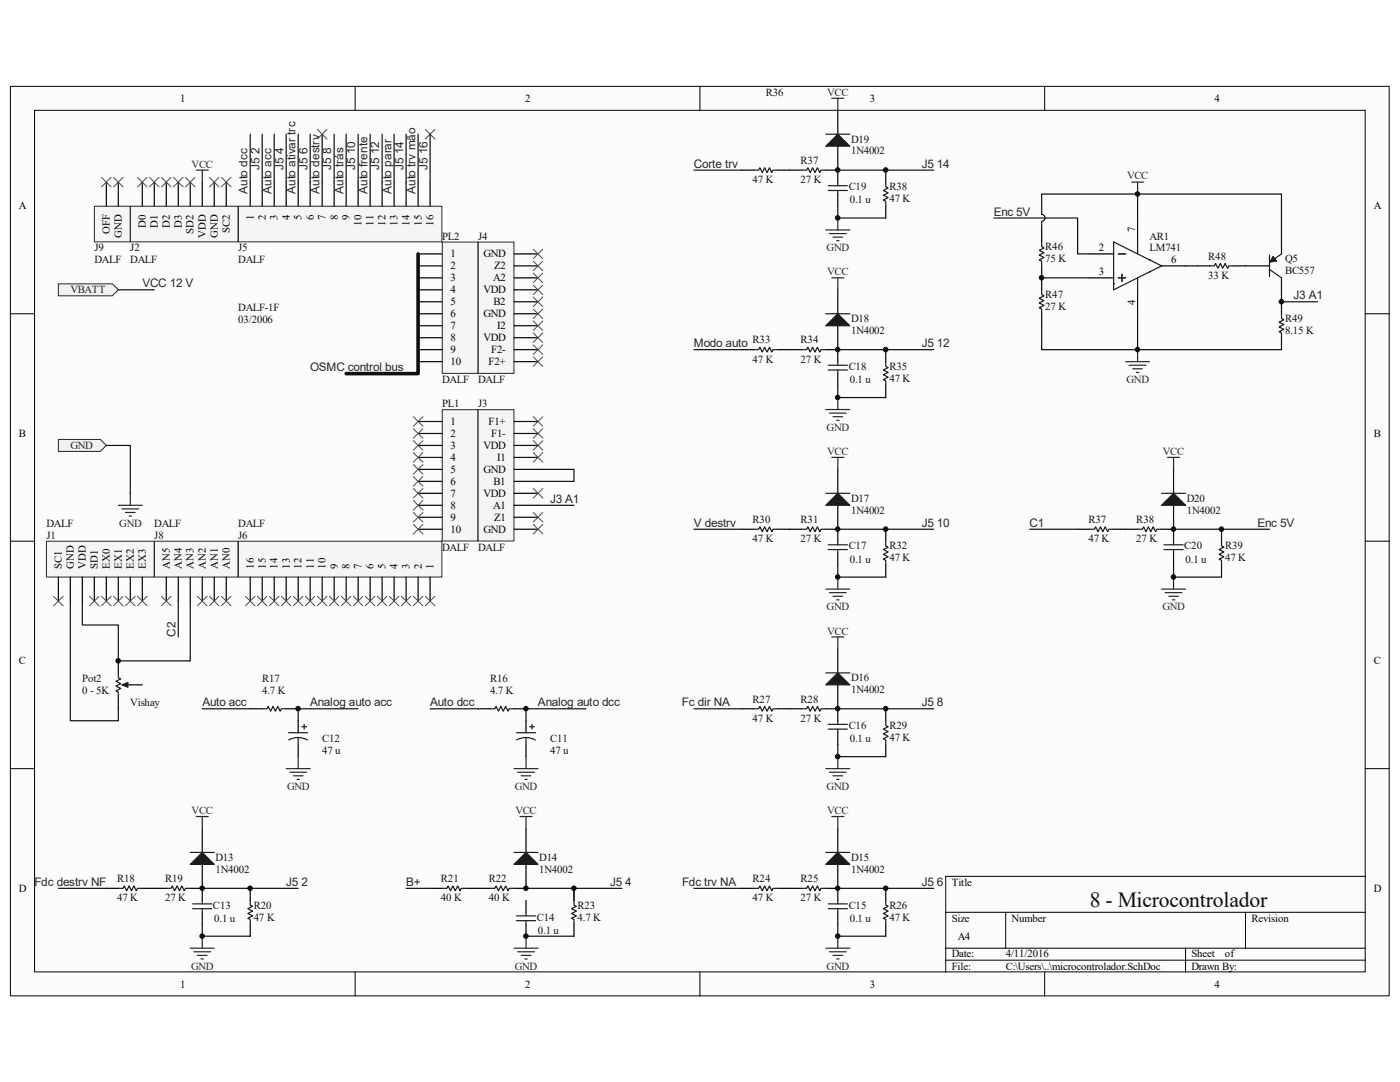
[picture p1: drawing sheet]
<svg xmlns="http://www.w3.org/2000/svg" width="279mm" height="216mm" viewBox="0 0 279 216" stroke-linecap="round" stroke-linejoin="round" font-family="sans-serif">
<path d="M2.1 17.3h275.1v181.4h-275.1z" fill="#fcfcfc"/>
<path d="M2.1 17.2h275.1v181.5h-275.1z" fill="none" stroke="#000" stroke-width=".2"/>
<path d="M6.9 22.1h265.6v171.8h-265.6z" fill="#fcfcfc"/>
<g fill="none" stroke="#000" stroke-width=".2">
<path d="M70.9 17.2v4.8M139.7 17.2v4.8M208.5 17.2v4.8M6.9 22h265.6v171.9h-265.6zM2.1 62.6h4.8M272.5 62.6h4.8M2.1 108h4.8M272.5 108h4.8M2.1 153.4h4.8M272.5 153.4h4.8M272.5 174.9h-83.8v19.1M70.9 194v4.8"/>
<path d="M139.7 194v4.8M188.7 182h83.8M188.7 189.2h83.8M188.7 191.6h83.8M200.7 182v7.2M208.5 194v4.8M236.6 189.2v4.8M248.6 182v7.2"/>
</g>
<g fill="none" stroke="#000" stroke-width=".24">
<path d="M167.2 129.5v4.8M167.2 136.7v7.1M148.1 141.4h2.4M155.2 141.4h4.8M164.8 141.4h2.4M167.2 146.2v2.4M176.8 141.4v2.4M176.8 148.6v2.4M85.8 177.3h2.4M93 177.3h4.8M105 172.5v4.8h-2.4M105 165.3v4.8"/>
<path d="M114.6 177.3v2.3M148.1 177.3h2.4M155.2 177.3h4.8M164.8 177.3h2.4M167.2 165.3v4.8M167.2 172.5v7.1M176.8 177.3v2.3M114.6 184.4v2.4M167.2 182v2.4M176.8 184.4v2.4"/>
</g>
<g fill="none" stroke="#1c1c1c" stroke-width=".24">
<path d="M164.8 134.3h4.8M150.5 141.4h.9l.2-.4 .5 .9 .5-.9 .5 .9 .5-.9 .4 .9 .3-.5h.9M160 141.4h1l.2-.4 .5 .9 .5-.9 .5 .9 .4-.9 .5 .9 .3-.5h.9M165.3 144.5h3.8M165.3 145.5h3.8M167.2 143.8v.7M167.2 145.5v.7M176.8 143.8v1l.5 .2-1 .5 1 .5-1 .4 1 .5-1 .5 .5 .2v1M88.2 177.3h1l.2-.5 .5 .9 .5-.9 .5 .9 .4-.9 .5 .9 .3-.4h.9M97.8 177.3h1l.2-.5 .5 .9 .5-.9 .4 .9 .5-.9 .5 .9 .2-.4h1M102.6 170.1h4.8M114.6 179.6v1l.4 .2-.9 .5 .9 .5-.9 .5 .9 .5-.9 .4 .5 .3v.9"/>
<path d="M150.5 177.3h.9l.2-.5 .5 .9 .5-.9 .5 .9 .5-.9 .4 .9 .3-.4h.9M160 177.3h1l.2-.5 .5 .9 .5-.9 .5 .9 .4-.9 .5 .9 .3-.4h.9M164.8 170.1h4.8M167.2 179.6v.8M176.8 179.6v1l.5 .2-1 .5 1 .5-1 .5 1 .5-1 .4 .5 .3v.9M165.3 180.4h3.8M165.3 181.3h3.8M167.2 181.3v.7"/>
</g>
<g fill="#1c1c1c" stroke="#1c1c1c" stroke-width=".24">
<path d="M164.8 172.5l2.4-2.4 2.4 2.4z"/>
<path d="M164.8 136.7l2.4-2.4 2.4 2.4z"/>
<path d="M102.6 172.5l2.4-2.4 2.4 2.4z"/>
</g>
<g fill="none" stroke="#262626" stroke-width=".24">
<path d="M166 127.1h2.4M167.2 127.1v2.4M164.8 153.4h4.8M165.5 154.1h3.4M166.2 154.8h2M167 155.5h.4M167.2 151v2.4M103.8 162.9h2.4M105 162.9v2.4M166 162.9h2.4M167.2 162.9v2.4M102.6 189.2h4.8"/>
<path d="M103.3 189.9h3.4M104 190.6h1.9M104.7 191.3h.5M105 186.8v2.4M164.8 189.2h4.8M165.5 189.9h3.4M166.2 190.6h2M167 191.3h.4M167.2 186.8v2.4"/>
</g>
<path d="M167.2 148.6v2.4h9.6M105 177.3h19.1M114.6 177.3v2.3M167.2 177.3h19.1M105 186.8h9.6M167.2 184.4v2.4h9.6" fill="none" stroke="#0e0e0e" stroke-width=".24"/>
<path d="M47.6 41.2h40.6v7.1h-40.6z" fill="#f5f5f5"/>
<path d="M47.6 41.1h40.6v7.2h-40.6z" fill="none" stroke="#262626" stroke-width=".2"/>
<g fill="none" stroke="#000" stroke-width=".24">
<path d="M49.9 36.3v4.8M52.3 36.3v4.8M54.7 36.3v4.8M57.1 36.3v4.8M59.5 36.3v4.8M61.9 36.3v4.8M64.3 36.3v4.8M66.7 36.3v4.8M69.1 36.3v4.8M71.5 36.3v4.8M73.9 36.3v4.8M76.3 36.3v4.8"/>
<path d="M78.7 36.3v4.8M81 36.3v4.8M83.4 36.3v4.8M85.8 36.3v4.8"/>
</g>
<path d="M88.3 81.8h7.1v26.1h-7.1z" fill="#f5f5f5"/>
<path d="M88.3 81.7h7.1v26.2h-7.1z" fill="none" stroke="#262626" stroke-width=".2"/>
<path d="M83.4 84.1h4.8M83.4 86.5h4.8M83.4 88.9h4.8M83.4 91.3h4.8M83.4 93.7h4.8M83.4 96h4.8M83.4 98.4h4.8M83.4 100.8h4.8M83.4 103.2h4.8M83.4 105.6h4.8" fill="none" stroke="#000" stroke-width=".24"/>
<path d="M95.5 81.8h7.1v26.1h-7.1z" fill="#f5f5f5"/>
<path d="M95.4 81.7h7.2v26.2h-7.2z" fill="none" stroke="#262626" stroke-width=".2"/>
<path d="M102.6 98.4h4.8M102.6 96h4.8M102.6 93.7h4.8M102.6 91.3h4.8M102.6 88.9h4.8M102.6 86.5h4.8M102.6 84.1h4.8M102.6 105.6h4.8M102.6 103.2h4.8M102.6 100.8h4.8" fill="none" stroke="#000" stroke-width=".24"/>
<path d="M95.5 48.3h7.1v26.2h-7.1z" fill="#f5f5f5"/>
<path d="M95.4 48.3h7.2v26.2h-7.2z" fill="none" stroke="#262626" stroke-width=".2"/>
<path d="M102.6 50.7h4.8M102.6 53.1h4.8M102.6 55.4h4.8M102.6 57.8h4.8M102.6 60.2h4.8M102.6 62.6h4.8M102.6 65h4.8M102.6 67.4h4.8M102.6 69.8h4.8M102.6 72.2h4.8" fill="none" stroke="#000" stroke-width=".24"/>
<path d="M18.9 41.2h7.1v7.1h-7.1z" fill="#f5f5f5"/>
<path d="M18.8 41.1h7.2v7.2h-7.2z" fill="none" stroke="#262626" stroke-width=".2"/>
<path d="M21.2 36.3v4.8M23.6 36.3v4.8" fill="none" stroke="#000" stroke-width=".24"/>
<path d="M30.9 108h16.6v7.1h-16.6z" fill="#f5f5f5"/>
<path d="M30.8 108h16.7v7.1h-16.7z" fill="none" stroke="#262626" stroke-width=".2"/>
<path d="M33.2 115.2v4.7M35.6 115.2v4.7M38 115.2v4.7M40.4 115.2v4.7M42.8 115.2v4.7M45.2 115.2v4.7" fill="none" stroke="#000" stroke-width=".24"/>
<path d="M9.3 108h21.5v7.1h-21.5z" fill="#f5f5f5"/>
<path d="M9.3 108h21.5v7.1h-21.5z" fill="none" stroke="#262626" stroke-width=".2"/>
<path d="M11.6 115.2v4.7M14 115.2v4.7M16.4 115.2v4.7M18.8 115.2v4.7M21.2 115.2v4.7M23.6 115.2v4.7M26 115.2v4.7M28.4 115.2v4.7" fill="none" stroke="#000" stroke-width=".24"/>
<path d="M26.1 41.2h21.4v7.1h-21.4z" fill="#f5f5f5"/>
<path d="M26 41.1h21.5v7.2h-21.5z" fill="none" stroke="#262626" stroke-width=".2"/>
<path d="M28.4 36.3v4.8M30.8 36.3v4.8M33.2 36.3v4.8M35.6 36.3v4.8M38 36.3v4.8M40.4 36.3v4.8M42.8 36.3v4.8M45.2 36.3v4.8" fill="none" stroke="#000" stroke-width=".24"/>
<path d="M47.6 108h40.6v7.1h-40.6z" fill="#f5f5f5"/>
<path d="M47.6 108h40.6v7.1h-40.6z" fill="none" stroke="#262626" stroke-width=".2"/>
<g fill="none" stroke="#000" stroke-width=".24">
<path d="M49.9 115.2v4.7M52.3 115.2v4.7M54.7 115.2v4.7M57.1 115.2v4.7M59.5 115.2v4.7M61.9 115.2v4.7M64.3 115.2v4.7M66.7 115.2v4.7M69.1 115.2v4.7M71.5 115.2v4.7M73.9 115.2v4.7M76.3 115.2v4.7"/>
<path d="M78.7 115.2v4.7M81 115.2v4.7M83.4 115.2v4.7M85.8 115.2v4.7"/>
</g>
<path d="M88.3 48.3h7.1v26.2h-7.1z" fill="#f5f5f5"/>
<path d="M88.3 48.3h7.1v26.2h-7.1z" fill="none" stroke="#262626" stroke-width=".2"/>
<path d="M83.4 50.7h4.8M83.4 53.1h4.8M83.4 55.4h4.8M83.4 57.8h4.8M83.4 60.2h4.8M83.4 62.6h4.8M83.4 65h4.8M83.4 67.4h4.8M83.4 69.8h4.8M83.4 72.2h4.8" fill="none" stroke="#000" stroke-width=".24"/>
<g fill="#f0f0f0" stroke="#262626" stroke-width=".2">
<path d="M11.6 87.7h8.4l1.2 1.2-1.2 1.2h-8.4z" fill-rule="evenodd"/>
<path d="M11.6 56.6h10.8l1.2 1.2-1.2 1.2h-10.8z" fill-rule="evenodd"/>
</g>
<g fill="none" stroke="#4c4c4c" stroke-width=".2">
<path d="M20.3 35.4l1.9 1.9M22.2 35.4l-1.9 1.9M22.7 35.4l1.9 1.9M24.6 35.4l-1.9 1.9M27.4 35.4l2 1.9M29.4 35.4l-2 1.9M29.8 35.4l1.9 1.9M31.7 35.4l-1.9 1.9M32.2 35.4l1.9 1.9M34.1 35.4l-1.9 1.9M34.6 35.4l1.9 1.9M36.5 35.4l-1.9 1.9"/>
<path d="M37 35.4l1.9 1.9M38.9 35.4l-1.9 1.9M41.8 35.4l1.9 1.9M43.7 35.4l-1.9 1.9M44.2 35.4l1.9 1.9M46.1 35.4l-1.9 1.9M63.3 25.8l2 1.9M65.3 25.8l-2 1.9M84.9 25.8l1.9 1.9M86.8 25.8l-1.9 1.9M106.4 59.3l1.9 1.9M106.4 56.9l1.9 1.9"/>
<path d="M106.4 54.5l1.9 1.9M106.4 52.1l1.9 1.9M106.4 49.7l1.9 1.9M108.3 59.3l-1.9 1.9M108.3 56.9l-1.9 1.9M108.3 54.5l-1.9 1.9M108.3 52.1l-1.9 1.9M108.3 49.7l-1.9 1.9M106.4 71.2l1.9 1.9M106.4 68.8l1.9 1.9M106.4 66.4l1.9 1.9M106.4 64l1.9 2"/>
<path d="M106.4 61.7l1.9 1.9M108.3 71.2l-1.9 1.9M108.3 68.8l-1.9 1.9M108.3 66.4l-1.9 1.9M108.3 64l-1.9 2M108.3 61.7l-1.9 1.9M82.5 90.3l1.9 1.9M82.5 83.2l1.9 1.9M82.5 85.5l1.9 2M82.5 87.9l1.9 1.9M82.5 92.7l1.9 1.9M82.5 95.1l1.9 1.9"/>
<path d="M82.5 97.5l1.9 1.9M82.5 99.9l1.9 1.9M84.4 99.9l-1.9 1.9M84.4 83.2l-1.9 1.9M84.4 85.5l-1.9 2M84.4 87.9l-1.9 1.9M84.4 90.3l-1.9 1.9M84.4 92.7l-1.9 1.9M84.4 95.1l-1.9 1.9M84.4 97.5l-1.9 1.9M106.4 97.5l1.9 1.9M106.4 83.2l1.9 1.9"/>
<path d="M106.4 85.5l1.9 2M106.4 90.3l1.9 1.9M106.4 87.9l1.9 1.9M108.3 83.2l-1.9 1.9M108.3 85.5l-1.9 2M108.3 90.3l-1.9 1.9M108.3 87.9l-1.9 1.9M108.3 97.5l-1.9 1.9M10.7 119l1.9 1.9M12.6 119l-1.9 1.9M17.9 119l1.9 1.9M19.8 119l-1.9 1.9"/>
<path d="M20.3 119l1.9 1.9M22.2 119l-1.9 1.9M22.7 119l1.9 1.9M24.6 119l-1.9 1.9M25 119l2 1.9M27 119l-2 1.9M27.4 119l2 1.9M29.4 119l-2 1.9M32.2 119l1.9 1.9M34.1 119l-1.9 1.9M39.4 119l1.9 1.9M41.3 119l-1.9 1.9"/>
<path d="M41.8 119l1.9 1.9M43.7 119l-1.9 1.9M44.2 119l1.9 1.9M46.1 119l-1.9 1.9M49 119l1.9 1.9M50.9 119l-1.9 1.9M51.4 119l1.9 1.9M53.3 119l-1.9 1.9M53.8 119l1.9 1.9M55.7 119l-1.9 1.9M56.2 119l1.9 1.9M58.1 119l-1.9 1.9"/>
<path d="M58.6 119l1.9 1.9M60.5 119l-1.9 1.9M60.9 119l2 1.9M62.9 119l-2 1.9M63.3 119l2 1.9M65.3 119l-2 1.9M65.7 119l1.9 1.9M67.6 119l-1.9 1.9M68.1 119l1.9 1.9M70 119l-1.9 1.9M70.5 119l1.9 1.9M72.4 119l-1.9 1.9"/>
<path d="M72.9 119l1.9 1.9M74.8 119l-1.9 1.9M75.3 119l1.9 1.9M77.2 119l-1.9 1.9M77.7 119l1.9 1.9M79.6 119l-1.9 1.9M80.1 119l1.9 1.9M82 119l-1.9 1.9M82.5 119l1.9 1.9M82.5 102.3l1.9 1.9M82.5 104.6l1.9 2M84.4 102.3l-1.9 1.9"/>
<path d="M84.4 104.6l-1.9 2M84.4 119l-1.9 1.9M84.9 119l1.9 1.9M86.8 119l-1.9 1.9M106.4 102.3l1.9 1.9M106.4 104.6l1.9 2M108.3 102.3l-1.9 1.9M108.3 104.6l-1.9 2"/>
</g>
<g fill="none" stroke="#262626" stroke-width=".24">
<path d="M166 19.6h2.4M167.2 19.6v2.4M39.2 33.9h2.4M40.4 33.9v2.4M225.8 36.3h2.4M227 36.3v2.4M164.8 45.9h4.8M165.5 46.6h3.4M166 55.4h2.4M166.2 47.3h2M167 48h.4M167.2 43.5v2.4"/>
<path d="M167.2 55.4v2.4M167.2 79.3v2.4M224.6 72.2h4.8M225.4 72.9h3.3M226.1 73.6h1.9M226.8 74.3h.5M227 69.8v2.4M26 98.4v2.4M164.8 81.7h4.8M165.5 82.4h3.4M166 91.3h2.4M166.2 83.2h2"/>
<path d="M167 83.9h.4M167.2 91.3v2.4M233 91.3h2.4M234.2 91.3v2.4M23.6 100.8h4.8M24.3 101.5h3.4M25 102.3h2M25.8 103h.4M164.8 117.5h4.8M165.5 118.3h3.4M166.2 119h2M167 119.7h.4"/>
<path d="M167.2 115.2v2.3M231.8 117.5h4.8M232.5 118.3h3.4M233.3 119h1.9M234 119.7h.4M234.2 115.2v2.3M57.1 153.4h4.8M57.8 154.1h3.4M58.6 154.8h1.9M59.3 155.5h.4M59.5 151v2.4M102.6 153.4h4.8"/>
<path d="M103.3 154.1h3.4M104 154.8h1.9M104.7 155.5h.5M105 151v2.4M39.2 162.9h2.4M40.4 162.9v2.4M38 189.2h4.8M38.7 189.9h3.3M39.4 190.6h1.9M40.1 191.3h.5M40.4 186.8v2.4"/>
</g>
<path d="M83.4 50.7v23.9h-14.3" fill="none" stroke="#0e0e0e" stroke-width=".72"/>
<g fill="none" stroke="#0e0e0e" stroke-width=".24">
<path d="M49.9 26.8v9.5M52.3 26.8v9.5M54.7 26.8v9.5M57.1 26.8v9.5M59.5 26.8v9.5M61.9 26.8v9.5M64.3 26.8v9.5M66.7 26.8v9.5M69.1 26.8v9.5M71.5 26.8v9.5M73.9 26.8v9.5M76.3 26.8v9.5"/>
<path d="M78.7 26.8v9.5M81 26.8v9.5M83.4 26.8v9.5M85.8 26.8v9.5M138.5 33.9h9.6M167.2 33.9h19.1M227 38.7v4.8M23.6 57.8h7.2M167.2 41.1v2.4h9.6M198.3 43.5h16.8v7.2h2.4M207.9 44.2a.69 .69 0 0 0 .7-.7 .69 .69 0 0 0-.7-.7v-4.1h47.8v7.2M207.9 55.4h9.6"/>
<path d="M207.9 44.2v1.7M236.6 53.1h2.4M138.5 69.8h9.6M167.2 76.9v2.4h9.6M167.2 69.8h19.1M207.9 65v4.8h47.8M227 62.6v7.2M255.7 60.2h7.2M21.2 88.9h4.8v9.5M107.4 93.7h7.2v2.3h-7.2M14 119.9v23.9h9.6v-2.4M16.4 119.9v4.8h7.2v7.2h14.4v-12"/>
<path d="M35.6 119.9v7.2M107.4 100.8h7.2M138.5 105.6h9.6M167.2 112.8v2.4h9.6M167.2 105.6h19.1M205.5 105.6h9.6M234.2 112.8v2.4h9.6M234.2 105.6h19.2M40.4 141.4h9.5M71.5 141.4h-12v2.4M85.8 141.4h9.6M116.9 141.4h-11.9v2.4"/>
<path d="M138.5 141.4h9.6M167.2 141.4h19.1M11.6 177.3h9.6M40.4 177.3h19.1M81 177.3h4.8M138.5 177.3h9.6M40.4 184.4v2.4h9.5"/>
</g>
<g fill="none" stroke="#000" stroke-width=".24">
<path d="M148.1 33.9h2.4M155.2 33.9h4.8M164.8 33.9h2.4M167.2 22v4.8M167.2 29.2v7.1M167.2 38.7v2.4M176.8 33.9v2.4M167.2 57.8v4.8M176.8 41.1v2.4M207.9 45.9v2.4M207.9 53.1v4.7M217.5 50.7h4.7"/>
<path d="M217.5 55.4h4.7M227 43.5v4.8M227 57.8v4.8M231.8 53.1h4.8M239 53.1h2.4M246.2 53.1h7.2M255.7 45.9v4.8M255.7 55.4v7.2M148.1 69.8h2.4M155.2 69.8h4.8M164.8 69.8h2.4M167.2 65v7.2"/>
<path d="M167.2 74.6v2.3M176.8 69.8v2.4M176.8 76.9v2.4M207.9 62.6v2.4M255.7 67.4v2.4M167.2 93.7v4.7M234.2 93.7v4.7M148.1 105.6h2.4M155.2 105.6h4.8M164.8 105.6h2.4M167.2 100.8v7.2M167.2 110.4v2.4"/>
<path d="M176.8 105.6v2.4M176.8 112.8v2.4M215.1 105.6h2.4M222.2 105.6h4.8M231.8 105.6h2.4M234.2 100.8v7.2M234.2 110.4v2.4M243.8 105.6v2.4M243.8 112.8v2.4M23.6 131.9v2.4M23.6 139v2.4M26 136.7h2.4"/>
<path d="M49.9 141.4h2.4M57.1 141.4h2.4M59.5 143.8v2.4M59.5 148.6v2.4M95.4 141.4h2.4M102.6 141.4h2.4M105 143.8v2.4M105 148.6v2.4M21.2 177.3h2.4M28.4 177.3h4.8M38 177.3h2.4M40.4 165.3v4.8"/>
<path d="M40.4 172.5v7.1M49.9 177.3v2.3M105 179.6v2.4M40.4 182v2.4M49.9 184.4v2.4M105 184.4v2.4"/>
</g>
<g fill="none" stroke="#1c1c1c" stroke-width=".24">
<path d="M150.5 33.9h.9l.2-.4 .5 .9 .5-.9 .5 .9 .5-.9 .4 .9 .3-.5h.9M160 33.9h1l.2-.4 .5 .9 .5-.9 .5 .9 .4-.9 .5 .9 .3-.5h.9M164.8 26.8h4.8M165.3 37.1h3.8M165.3 38h3.8M167.2 36.3v.8M167.2 38v.7M176.8 36.3v1l.5 .2-1 .5 1 .5-1 .5 1 .4-1 .5 .5 .3v.9M207.9 48.3v.9l.5 .3-1 .4 1 .5-1 .5 1 .5-1 .5 .5 .2v1M207.9 57.8v1l.5 .2-1 .5 1 .5-1 .5 1 .4-1 .5 .5 .3v.9M222.2 56.6h.1M222.2 48.3l9.6 4.8-9.6 4.7z"/>
<path d="M223.2 50.7h1.4M223.2 55.4h1.4M223.9 54.7v1.5M227 48.3v2.4M227 55.4v2.4M229.4 51.9h.1M229.4 54.2h.1M241.4 53.1h.9l.3-.5 .5 .9 .4-.9 .5 .9 .5-.9 .5 .9 .2-.4h1M253.4 50.9v4.3M253.4 53.8l2.3 1.6M255.7 50.7l-1.6 1.2M150.5 69.8h.9l.2-.5 .5 1 .5-1 .5 1 .5-1 .4 1 .3-.5h.9"/>
<path d="M160 69.8h1l.2-.5 .5 1 .5-1 .5 1 .4-1 .5 1 .3-.5h.9M164.8 62.6h4.8M165.3 72.9h3.8M165.3 73.8h3.8M167.2 72.2v.7M167.2 73.8v.8M176.8 72.2v.9l.5 .3-1 .4 1 .5-1 .5 1 .5-1 .4 .5 .3v.9M255.7 62.6v1l.5 .2-.9 .5 .9 .5-.9 .4 .9 .5-.9 .5 .4 .2v1M164.8 98.4h4.8M231.8 98.4h4.8M150.5 105.6h.9l.2-.5 .5 1 .5-1 .5 1 .5-1 .4 1 .3-.5h.9M160 105.6h1l.2-.5 .5 1 .5-1 .5 1 .4-1 .5 1 .3-.5h.9"/>
<path d="M165.3 108.7h3.8M165.3 109.7h3.8M167.2 108v.7M167.2 109.7v.7M176.8 108v.9l.5 .3-1 .5 1 .4-1 .5 1 .5-1 .5 .5 .2v1M217.5 105.6h.9l.3-.5 .4 1 .5-1 .5 1 .5-1 .4 1 .3-.5h.9M227 105.6h1l.2-.5 .5 1 .5-1 .5 1 .4-1 .5 1 .3-.5h.9M232.3 108.7h3.8M232.3 109.7h3.8M234.2 108v.7M234.2 109.7v.7M243.8 108v.9l.5 .3-1 .5 1 .4-1 .5 1 .5-1 .5 .5 .2v1"/>
<path d="M23.6 134.3v.9l.5 .3-1 .4 1 .5-1 .5 1 .5-1 .4 .5 .3v.9M24.8 136.7h1.2M52.3 141.4h1l.2-.4 .5 .9 .5-.9 .5 .9 .4-.9 .5 .9 .3-.5h.9M57.6 146.2h3.8M59.5 147.2l1.2 .1 .7 .4M59.5 147.2h-.8l-1.1 .4M59.5 147.2v1.4M60.2 145h1M60.7 144.5v1M97.8 141.4h1l.2-.4 .5 .9 .5-.9 .4 .9 .5-.9 .5 .9 .2-.5h1M103.1 146.2h3.8M105 147.2l1.1 .1 .7 .4"/>
<path d="M105 147.2h-.8l-1.1 .4M105 147.2v1.4M105.7 145h1M106.2 144.5v1M23.6 177.3h1l.2-.5 .5 .9 .5-.9 .4 .9 .5-.9 .5 .9 .2-.4h1M33.2 177.3h.9l.3-.5 .5 .9 .4-.9 .5 .9 .5-.9 .5 .9 .2-.4h1M38 170.1h4.8M40.4 179.6v.8M49.9 179.6v1l.5 .2-.9 .5 .9 .5-.9 .5 .9 .5-.9 .4 .4 .3v.9M38.4 180.4h3.9M38.4 181.3h3.9M40.4 181.3v.7"/>
<path d="M103.1 182.8h3.8M103.1 183.7h3.8M105 182v.8M105 183.7v.7"/>
</g>
<g fill="#1c1c1c" stroke="#1c1c1c" stroke-width=".24">
<path d="M24.3 136.7l1.2-.5v.9z"/>
<path d="M38 172.5l2.4-2.4 2.4 2.4z"/>
<path d="M164.8 100.8l2.4-2.4 2.4 2.4z"/>
<path d="M164.8 65l2.4-2.4 2.4 2.4z"/>
<path d="M164.8 29.2l2.4-2.4 2.4 2.4z"/>
<path d="M231.8 100.8l2.4-2.4 2.4 2.4z"/>
</g>
<path d="M254.1 51.1l.7 1-1.4 .2z" fill="#1c1c1c" stroke="#1c1c1c" stroke-width=".2"/>
<g fill="#0e0e0e" stroke="#0e0e0e" stroke-width=".2">
<circle cx="23.6" cy="131.9" r=".45"/>
<circle cx="40.3" cy="186.8" r=".45"/>
<circle cx="40.3" cy="177.2" r=".45"/>
<circle cx="49.9" cy="177.2" r=".45"/>
<circle cx="59.5" cy="141.4" r=".45"/>
<circle cx="105" cy="186.8" r=".45"/>
<circle cx="105" cy="177.2" r=".45"/>
<circle cx="105" cy="141.4" r=".45"/>
<circle cx="114.5" cy="177.2" r=".45"/>
<circle cx="167.2" cy="186.8" r=".45"/>
<circle cx="167.2" cy="177.2" r=".45"/>
<circle cx="167.2" cy="151" r=".45"/>
<circle cx="167.2" cy="141.4" r=".45"/>
<circle cx="167.2" cy="115.1" r=".45"/>
<circle cx="167.2" cy="105.6" r=".45"/>
<circle cx="167.2" cy="79.3" r=".45"/>
<circle cx="167.2" cy="69.8" r=".45"/>
<circle cx="167.2" cy="43.5" r=".45"/>
<circle cx="167.2" cy="33.9" r=".45"/>
<circle cx="176.8" cy="177.2" r=".45"/>
<circle cx="176.8" cy="141.4" r=".45"/>
<circle cx="176.8" cy="105.6" r=".45"/>
<circle cx="176.8" cy="69.8" r=".45"/>
<circle cx="176.8" cy="33.9" r=".45"/>
<circle cx="207.9" cy="55.4" r=".45"/>
<circle cx="227" cy="69.8" r=".45"/>
<circle cx="227" cy="38.7" r=".45"/>
<circle cx="234.2" cy="115.1" r=".45"/>
<circle cx="234.2" cy="105.6" r=".45"/>
<circle cx="243.8" cy="105.6" r=".45"/>
<circle cx="255.7" cy="60.2" r=".45"/>
</g>
<text font-size="4.3" fill="#0e0e0e" x="217.5" y="181">8 - Microcontrolador</text>
<g font-size="2.4" fill="#262626">
<text x="51.8" y="34" transform="rotate(-90 51.8 34)">J5 2</text>
<text x="56.6" y="34" transform="rotate(-90 56.6 34)">J5 4</text>
<text x="61.3" y="34" transform="rotate(-90 61.3 34)">J5 6</text>
<text x="66.1" y="34" transform="rotate(-90 66.1 34)">J5 8</text>
<text x="70.9" y="34" transform="rotate(-90 70.9 34)">J5 10</text>
<text x="75.7" y="34" transform="rotate(-90 75.7 34)">J5 12</text>
<text x="80.5" y="34" transform="rotate(-90 80.5 34)">J5 14</text>
<text x="85.3" y="34" transform="rotate(-90 85.3 34)">J5 16</text>
<text x="138.5" y="33.4">Corte trv</text>
<text x="183.9" y="33.4">J5 14</text>
<text x="49.4" y="38.7" transform="rotate(-90 49.4 38.7)">Auto dcc</text>
<text x="54.2" y="38.7" transform="rotate(-90 54.2 38.7)">Auto acc</text>
<text x="59" y="38.7" transform="rotate(-90 59 38.7)">Auto ativar trc</text>
<text x="63.8" y="38.7" transform="rotate(-90 63.8 38.7)">Auto destrv</text>
<text x="68.5" y="38.7" transform="rotate(-90 68.5 38.7)">Auto trás</text>
<text x="73.3" y="38.7" transform="rotate(-90 73.3 38.7)">Auto frente</text>
<text x="78.1" y="38.7" transform="rotate(-90 78.1 38.7)">Auto parar</text>
<text x="82.9" y="38.7" transform="rotate(-90 82.9 38.7)">Auto trv mão</text>
<text x="198.3" y="43">Enc 5V</text>
<text x="28.4" y="57.3">VCC 12 V</text>
<text x="258.1" y="59.7">J3 A1</text>
<text x="138.5" y="69.3">Modo auto</text>
<text x="183.9" y="69.3">J5 12</text>
<text x="61.9" y="74">OSMC control bus</text>
<text x="109.8" y="100.3">J3 A1</text>
<text x="138.5" y="105.1">V destrv</text>
<text x="183.9" y="105.1">J5 10</text>
<text x="205.5" y="105.1">C1</text>
<text x="251" y="105.1">Enc 5V</text>
<text x="35" y="127.1" transform="rotate(-90 35 127.1)">C2</text>
<text x="40.4" y="140.9">Auto acc</text>
<text x="61.9" y="140.9">Analog auto acc</text>
<text x="85.9" y="140.9">Auto dcc</text>
<text x="107.4" y="140.9">Analog auto dcc</text>
<text x="136.1" y="140.9">Fc dir NA</text>
<text x="183.9" y="140.9">J5 8</text>
<text x="6.9" y="176.7">Fdc destrv NF</text>
<text x="57.1" y="176.7">J5 2</text>
<text x="81.1" y="176.7">B+</text>
<text x="121.8" y="176.7">J5 4</text>
<text x="136.1" y="176.7">Fdc trv NA</text>
<text x="183.9" y="176.7">J5 6</text>
</g>
<g font-size="2.2">
<text x="36" y="20.3">1</text>
<text x="104.8" y="20.3">2</text>
<text x="173.6" y="20.3">3</text>
<text x="242.4" y="20.3">4</text>
<text x="3.8" y="41.8">A</text>
<text x="274.2" y="41.8">A</text>
<text x="21.9" y="46.7" transform="rotate(-90 21.9 46.7)">OFF</text>
<text x="24.3" y="47.5" transform="rotate(-90 24.3 47.5)">GND</text>
<text x="29.1" y="45.5" transform="rotate(-90 29.1 45.5)">D0</text>
<text x="31.5" y="45.5" transform="rotate(-90 31.5 45.5)">D1</text>
<text x="33.9" y="45.5" transform="rotate(-90 33.9 45.5)">D2</text>
<text x="36.3" y="45.5" transform="rotate(-90 36.3 45.5)">D3</text>
<text x="38.6" y="46.7" transform="rotate(-90 38.6 46.7)">SD2</text>
<text x="41.1" y="47.5" transform="rotate(-90 41.1 47.5)">VDD</text>
<text x="43.5" y="47.5" transform="rotate(-90 43.5 47.5)">GND</text>
<text x="45.8" y="46.5" transform="rotate(-90 45.8 46.5)">SC2</text>
<text x="50.6" y="43.9" transform="rotate(-90 50.6 43.9)">1</text>
<text x="53" y="43.9" transform="rotate(-90 53 43.9)">2</text>
<text x="55.4" y="43.9" transform="rotate(-90 55.4 43.9)">3</text>
<text x="57.8" y="43.9" transform="rotate(-90 57.8 43.9)">4</text>
<text x="60.2" y="43.9" transform="rotate(-90 60.2 43.9)">5</text>
<text x="62.6" y="43.9" transform="rotate(-90 62.6 43.9)">6</text>
<text x="65" y="43.9" transform="rotate(-90 65 43.9)">7</text>
<text x="67.4" y="43.9" transform="rotate(-90 67.4 43.9)">8</text>
<text x="69.8" y="43.9" transform="rotate(-90 69.8 43.9)">9</text>
<text x="72.2" y="45" transform="rotate(-90 72.2 45)">10</text>
<text x="74.5" y="45" transform="rotate(-90 74.5 45)">11</text>
<text x="77" y="45" transform="rotate(-90 77 45)">12</text>
<text x="79.3" y="45" transform="rotate(-90 79.3 45)">13</text>
<text x="81.7" y="45" transform="rotate(-90 81.7 45)">14</text>
<text x="84.2" y="45" transform="rotate(-90 84.2 45)">15</text>
<text x="86.5" y="45" transform="rotate(-90 86.5 45)">16</text>
<text x="226.5" y="46.4" transform="rotate(-90 226.5 46.4)">7</text>
<text x="89.9" y="51.4">1</text>
<text x="89.9" y="53.8">2</text>
<text x="96.5" y="51.4">GND</text>
<text x="98.6" y="53.8">Z2</text>
<text x="219.3" y="50.2">2</text>
<text x="233.7" y="52.5">6</text>
<text x="89.9" y="56.1">3</text>
<text x="89.9" y="58.5">4</text>
<text x="96.5" y="58.5">VDD</text>
<text x="98.4" y="56.1">A2</text>
<text x="219.3" y="54.9">3</text>
<text x="89.9" y="60.9">5</text>
<text x="89.9" y="63.3">6</text>
<text x="89.9" y="65.7">7</text>
<text x="96.5" y="63.3">GND</text>
<text x="98.5" y="60.9">B2</text>
<text x="99.2" y="65.7">I2</text>
<text x="226.5" y="60.8" transform="rotate(-90 226.5 60.8)">4</text>
<text x="89.9" y="68.1">8</text>
<text x="89.9" y="70.5">9</text>
<text x="96.5" y="68.1">VDD</text>
<text x="98" y="70.5">F2-</text>
<text x="89.9" y="72.9">10</text>
<text x="97.5" y="72.9">F2+</text>
<text x="3.8" y="87.2">B</text>
<text x="89.9" y="84.8">1</text>
<text x="89.9" y="87.2">2</text>
<text x="89.9" y="89.6">3</text>
<text x="96.5" y="89.6">VDD</text>
<text x="97.5" y="84.8">F1+</text>
<text x="98" y="87.2">F1-</text>
<text x="274.2" y="87.2">B</text>
<text x="89.9" y="91.9">4</text>
<text x="89.9" y="94.4">5</text>
<text x="96.5" y="94.4">GND</text>
<text x="99.2" y="91.9">I1</text>
<text x="89.9" y="96.7">6</text>
<text x="89.9" y="99.1">7</text>
<text x="89.9" y="101.5">8</text>
<text x="96.5" y="99.1">VDD</text>
<text x="98.4" y="101.5">A1</text>
<text x="98.5" y="96.7">B1</text>
<text x="89.9" y="103.9">9</text>
<text x="89.9" y="106.3">10</text>
<text x="96.5" y="106.3">GND</text>
<text x="98.6" y="103.9">Z1</text>
<text x="12.4" y="113.5" transform="rotate(-90 12.4 113.5)">SC1</text>
<text x="14.7" y="113.5" transform="rotate(-90 14.7 113.5)">GND</text>
<text x="17.1" y="113.5" transform="rotate(-90 17.1 113.5)">VDD</text>
<text x="19.5" y="113.5" transform="rotate(-90 19.5 113.5)">SD1</text>
<text x="21.9" y="113.5" transform="rotate(-90 21.9 113.5)">EX0</text>
<text x="24.3" y="113.5" transform="rotate(-90 24.3 113.5)">EX1</text>
<text x="26.7" y="113.5" transform="rotate(-90 26.7 113.5)">EX2</text>
<text x="29.1" y="113.5" transform="rotate(-90 29.1 113.5)">EX3</text>
<text x="33.9" y="113.5" transform="rotate(-90 33.9 113.5)">AN5</text>
<text x="36.3" y="113.5" transform="rotate(-90 36.3 113.5)">AN4</text>
<text x="38.6" y="113.5" transform="rotate(-90 38.6 113.5)">AN3</text>
<text x="41.1" y="113.5" transform="rotate(-90 41.1 113.5)">AN2</text>
<text x="43.5" y="113.5" transform="rotate(-90 43.5 113.5)">AN1</text>
<text x="45.8" y="113.5" transform="rotate(-90 45.8 113.5)">AN0</text>
<text x="50.6" y="113.5" transform="rotate(-90 50.6 113.5)">16</text>
<text x="53" y="113.5" transform="rotate(-90 53 113.5)">15</text>
<text x="55.4" y="113.5" transform="rotate(-90 55.4 113.5)">14</text>
<text x="57.8" y="113.5" transform="rotate(-90 57.8 113.5)">13</text>
<text x="60.2" y="113.5" transform="rotate(-90 60.2 113.5)">12</text>
<text x="62.6" y="113.5" transform="rotate(-90 62.6 113.5)">11</text>
<text x="65" y="113.5" transform="rotate(-90 65 113.5)">10</text>
<text x="67.4" y="113.5" transform="rotate(-90 67.4 113.5)">9</text>
<text x="69.8" y="113.5" transform="rotate(-90 69.8 113.5)">8</text>
<text x="72.2" y="113.5" transform="rotate(-90 72.2 113.5)">7</text>
<text x="74.5" y="113.5" transform="rotate(-90 74.5 113.5)">6</text>
<text x="77" y="113.5" transform="rotate(-90 77 113.5)">5</text>
<text x="79.3" y="113.5" transform="rotate(-90 79.3 113.5)">4</text>
<text x="81.7" y="113.5" transform="rotate(-90 81.7 113.5)">3</text>
<text x="84.2" y="113.5" transform="rotate(-90 84.2 113.5)">2</text>
<text x="86.5" y="113.5" transform="rotate(-90 86.5 113.5)">1</text>
<text x="3.8" y="132.5">C</text>
<text x="274.2" y="132.5">C</text>
<text x="3.7" y="177.9">D</text>
<text x="189.9" y="176.7">Title</text>
<text x="274.1" y="177.9">D</text>
<text x="189.9" y="183.9">Size</text>
<text x="201.9" y="183.9">Number</text>
<text x="249.8" y="183.9">Revision</text>
<text x="189.9" y="191.1">Date:</text>
<text x="191.1" y="187.5">A4</text>
<text x="200.7" y="191.1">4/11/2016</text>
<text x="237.8" y="191.1">Sheet</text>
<text x="244.5" y="191.1">of</text>
<text x="36" y="197.1">1</text>
<text x="104.8" y="197.1">2</text>
<text x="173.6" y="197.1">3</text>
<text x="189.9" y="193.5">File:</text>
<text x="200.7" y="193.5">C:\Users\..\microcontrolador.SchDoc</text>
<text x="237.8" y="193.5">Drawn By:</text>
<text x="242.4" y="197.1">4</text>
</g>
<g font-size="2.2" fill="#0e0e0e">
<text x="152.8" y="19.1">R36</text>
<text x="169.8" y="28.4">D19</text>
<text x="159.8" y="32.7">R37</text>
<text x="169.8" y="30.8">1N4002</text>
<text x="150.2" y="36.5">47 K</text>
<text x="159.8" y="36.5">27 K</text>
<text x="169.4" y="38">C19</text>
<text x="169.6" y="40.6">0.1 u</text>
<text x="177.5" y="40.4">47 K</text>
<text x="177.5" y="38">R38</text>
<text x="88.2" y="47.8">PL2</text>
<text x="95.4" y="47.8">J4</text>
<text x="229.4" y="47.8">AR1</text>
<text x="18.8" y="50.2">J9</text>
<text x="18.8" y="52.5">DALF</text>
<text x="26" y="50.2">J2</text>
<text x="26" y="52.5">DALF</text>
<text x="47.5" y="50.2">J5</text>
<text x="47.5" y="52.5">DALF</text>
<text x="208.6" y="52.3">75 K</text>
<text x="208.6" y="49.9">R46</text>
<text x="229.4" y="50.2">LM741</text>
<text x="241.1" y="51.8">R48</text>
<text x="256.5" y="52.3">Q5</text>
<text x="208.6" y="59.5">R47</text>
<text x="241.1" y="55.7">33 K</text>
<text x="256.5" y="54.7">BC557</text>
<text x="47.5" y="62.1">DALF-1F</text>
<text x="47.5" y="64.5">03/2006</text>
<text x="169.8" y="64.3">D18</text>
<text x="208.6" y="61.8">27 K</text>
<text x="256.5" y="64.3">R49</text>
<text x="150.2" y="68.5">R33</text>
<text x="159.8" y="68.5">R34</text>
<text x="169.8" y="66.6">1N4002</text>
<text x="256.5" y="66.6">8.15 K</text>
<text x="88.2" y="76.5">DALF</text>
<text x="95.4" y="76.5">DALF</text>
<text x="150.2" y="72.4">47 K</text>
<text x="159.8" y="72.4">27 K</text>
<text x="169.4" y="73.8">C18</text>
<text x="169.6" y="76.5">0.1 u</text>
<text x="177.5" y="76.2">47 K</text>
<text x="177.5" y="73.8">R35</text>
<text x="88.2" y="81.2">PL1</text>
<text x="95.4" y="81.2">J3</text>
<text x="169.8" y="100.1">D17</text>
<text x="236.9" y="100.1">D20</text>
<text x="9.3" y="107.5">J1</text>
<text x="9.3" y="105.1">DALF</text>
<text x="30.8" y="107.5">J8</text>
<text x="30.8" y="105.1">DALF</text>
<text x="47.5" y="107.5">J6</text>
<text x="47.5" y="105.1">DALF</text>
<text x="150.2" y="104.4">R30</text>
<text x="159.8" y="104.4">R31</text>
<text x="169.8" y="102.5">1N4002</text>
<text x="217.2" y="104.4">R37</text>
<text x="226.8" y="104.4">R38</text>
<text x="236.9" y="102.5">1N4002</text>
<text x="88.2" y="109.9">DALF</text>
<text x="95.4" y="109.9">DALF</text>
<text x="150.2" y="108.2">47 K</text>
<text x="159.8" y="108.2">27 K</text>
<text x="169.4" y="109.6">C17</text>
<text x="169.6" y="112.3">0.1 u</text>
<text x="177.5" y="112">47 K</text>
<text x="177.5" y="109.6">R32</text>
<text x="217.2" y="108.2">47 K</text>
<text x="226.8" y="108.2">27 K</text>
<text x="236.3" y="109.6">C20</text>
<text x="236.6" y="112.3">0.1 u</text>
<text x="244.5" y="112">47 K</text>
<text x="244.5" y="109.6">R39</text>
<text x="16.4" y="136.1">Pot2</text>
<text x="52.3" y="136.1">R17</text>
<text x="97.8" y="136.1">R16</text>
<text x="169.8" y="135.9">D16</text>
<text x="16.4" y="138.6">0 - 5K</text>
<text x="26" y="140.9">Vishay</text>
<text x="52.3" y="138.6">4.7 K</text>
<text x="97.8" y="138.6">4.7 K</text>
<text x="150.2" y="140.2">R27</text>
<text x="159.8" y="140.2">R28</text>
<text x="169.8" y="138.3">1N4002</text>
<text x="64.3" y="148.1">C12</text>
<text x="109.8" y="148.1">C11</text>
<text x="150.2" y="144">47 K</text>
<text x="159.8" y="144">27 K</text>
<text x="169.4" y="145.5">C16</text>
<text x="169.6" y="148.1">0.1 u</text>
<text x="177.5" y="147.9">47 K</text>
<text x="177.5" y="145.5">R29</text>
<text x="64.3" y="150.5">47 u</text>
<text x="109.8" y="150.5">47 u</text>
<text x="43" y="171.7">D13</text>
<text x="107.6" y="171.7">D14</text>
<text x="169.8" y="171.7">D15</text>
<text x="23.4" y="179.9">47 K</text>
<text x="23.4" y="176">R18</text>
<text x="32.9" y="179.9">27 K</text>
<text x="32.9" y="176">R19</text>
<text x="43" y="174.1">1N4002</text>
<text x="88" y="179.9">40 K</text>
<text x="88" y="176">R21</text>
<text x="97.6" y="179.9">40 K</text>
<text x="97.6" y="176">R22</text>
<text x="107.6" y="174.1">1N4002</text>
<text x="150.2" y="179.9">47 K</text>
<text x="150.2" y="176">R24</text>
<text x="159.8" y="179.9">27 K</text>
<text x="159.8" y="176">R25</text>
<text x="169.8" y="174.1">1N4002</text>
<text x="42.5" y="181.3">C13</text>
<text x="42.8" y="183.9">0.1 u</text>
<text x="50.7" y="183.7">47 K</text>
<text x="50.7" y="181.3">R20</text>
<text x="107.1" y="183.7">C14</text>
<text x="115.3" y="183.7">4.7 K</text>
<text x="115.3" y="181.3">R23</text>
<text x="169.4" y="181.3">C15</text>
<text x="169.6" y="183.9">0.1 u</text>
<text x="177.5" y="183.7">47 K</text>
<text x="177.5" y="181.3">R26</text>
<text x="107.4" y="186.3">0.1 u</text>
</g>
<g font-size="2.2" fill="#262626">
<text x="165.1" y="19.1">VCC</text>
<text x="38.2" y="33.4">VCC</text>
<text x="224.9" y="35.8">VCC</text>
<text x="165" y="50.1">GND</text>
<text x="14.1" y="58.5">VBATT</text>
<text x="165.1" y="54.9">VCC</text>
<text x="224.8" y="76.4">GND</text>
<text x="14.1" y="89.6">GND</text>
<text x="165" y="86">GND</text>
<text x="165.1" y="90.8">VCC</text>
<text x="232.1" y="90.8">VCC</text>
<text x="23.8" y="105.1">GND</text>
<text x="165" y="121.8">GND</text>
<text x="232" y="121.8">GND</text>
<text x="165.1" y="126.6">VCC</text>
<text x="57.3" y="157.6">GND</text>
<text x="102.7" y="157.6">GND</text>
<text x="165" y="157.6">GND</text>
<text x="38.2" y="162.4">VCC</text>
<text x="102.9" y="162.4">VCC</text>
<text x="165.1" y="162.4">VCC</text>
<text x="38.1" y="193.5">GND</text>
<text x="102.7" y="193.5">GND</text>
<text x="165" y="193.5">GND</text>
</g>
</svg>
